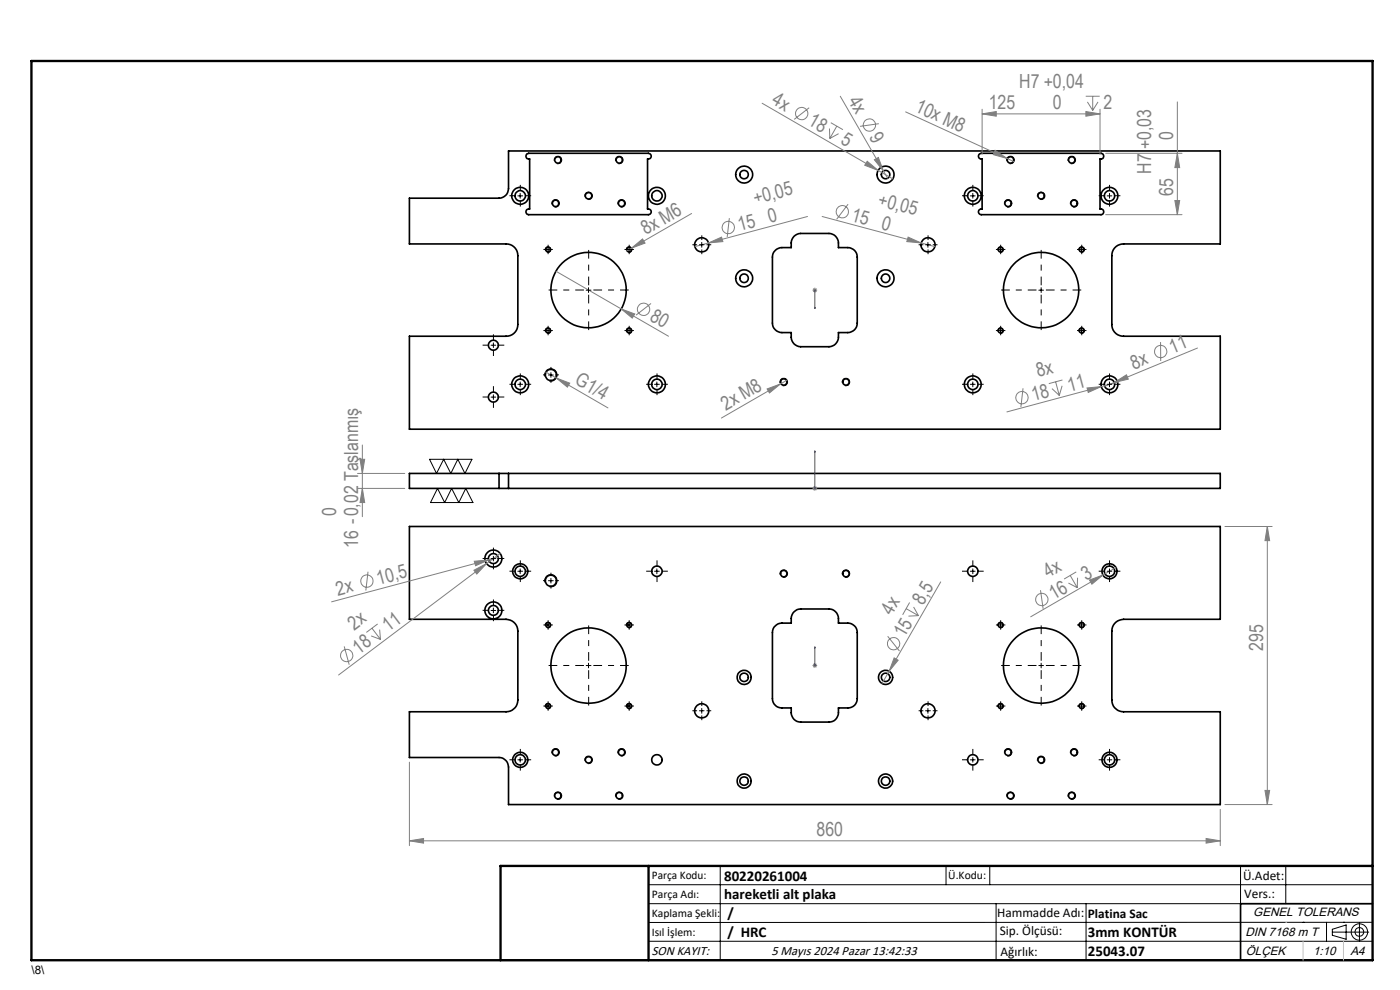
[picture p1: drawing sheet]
<svg xmlns="http://www.w3.org/2000/svg" width="297mm" height="210mm" viewBox="0 0 297 210" stroke-linecap="round" stroke-linejoin="round" font-family="sans-serif">
<g fill="none" stroke="#000" stroke-width=".35">
<path d="M111.8 32.7l.3-.2h25.4a.61 .61 0 0 1 .6 .7 .61 .61 0 0 1-.7 .5v10.6a.61 .61 0 0 1 .7 .5 .61 .61 0 0 1-.6 .7h-25.4a.61 .61 0 0 1-.5-.7 .61 .61 0 0 1 .8-.5v-10.6a.63 .63 0 0 1-.8-.3 .63 .63 0 0 1 .2-.7zM207.8 32.7l.4-.2h25.4a.61 .61 0 0 1 .5 .7 .61 .61 0 0 1-.7 .5v10.6a.61 .61 0 0 1 .7 .5 .61 .61 0 0 1-.5 .7h-25.4a.61 .61 0 0 1-.6-.7 .61 .61 0 0 1 .8-.5v-10.6a.61 .61 0 0 1-.8-.3 .61 .61 0 0 1 .2-.7zM86.9 42h19a2.05 2.05 0 0 0 2-2v-8h151v19.7h-20.5a2.45 2.45 0 0 0-2.5 2.5v14.6a2.45 2.45 0 0 0 2.5 2.5h20.5v19.7h-172v-19.7h20.5a2.45 2.45 0 0 0 2.5-2.5v-14.6a2.45 2.45 0 0 0-2.5-2.5h-20.5zM164.5 53.1l1-.5 2.4-.1a2.31 2.31 0 0 1 2-3h6a2.05 2.05 0 0 1 2 2v1h1.9a1.99 1.99 0 0 1 2.1 2v14a1.99 1.99 0 0 1-2.1 2h-1.9a2.31 2.31 0 0 1-2 3h-6a2.05 2.05 0 0 1-2-2v-1h-2a2.05 2.05 0 0 1-2-2v-14a1.78 1.78 0 0 1 .6-1.4zM86.9 111.7h172v19.7h-20.5a2.51 2.51 0 0 0-2.5 2.5v14.6a2.45 2.45 0 0 0 2.5 2.5h20.5v19.7h-151v-8a2.05 2.05 0 0 0-2-2h-19v-9.7h20.5a2.51 2.51 0 0 0 2.5-2.5v-14.6a2.5 2.5 0 0 0-2.5-2.5h-20.5zM105.9 100.4h2M105.9 103.6h2M105.9 100.4h-19v3.2h19M105.9 100.4v3.2M107.9 100.4h151v3.2h-151M107.9 100.4v3.2M164.2 133.1l.3-.3a1.78 1.78 0 0 1 1.4-.6h2a2.27 2.27 0 0 1 2-3h6a2.05 2.05 0 0 1 2 2v1h1.9a1.99 1.99 0 0 1 2.1 2v14a1.93 1.93 0 0 1-2.1 2h-1.9a2.27 2.27 0 0 1-2 3h-6a1.99 1.99 0 0 1-2-2v-1h-2a1.99 1.99 0 0 1-2-2v-14z"/>
<path d="M291.2 191.7h-28v12M106.2 203.7h185"/>
<circle cx="118.4" cy="33.9" r=".67"/>
<circle cx="131.4" cy="33.9" r=".67"/>
<circle cx="157.9" cy="37" r=".9"/>
<circle cx="157.9" cy="37" r="1.79"/>
<circle cx="187.9" cy="37.1" r="1.8"/>
<circle cx="187.9" cy="37" r=".89"/>
<circle cx="214.4" cy="33.9" r=".68"/>
<circle cx="227.4" cy="33.9" r=".67"/>
<circle cx="110.4" cy="41.5" r="1.81"/>
<circle cx="110.4" cy="41.5" r="1.1"/>
<circle cx="116.3" cy="52.9" r=".51"/>
<circle cx="117.9" cy="43.1" r=".68"/>
<circle cx="124.9" cy="41.5" r=".69"/>
<circle cx="131.9" cy="43.1" r=".68"/>
<circle cx="133.5" cy="52.9" r=".5"/>
<circle cx="139.4" cy="41.5" r="1.81"/>
<circle cx="139.4" cy="41.5" r="1.1"/>
<circle cx="148.9" cy="51.9" r="1.51"/>
<circle cx="157.9" cy="59" r=".91"/>
<circle cx="157.9" cy="59" r="1.79"/>
<circle cx="187.9" cy="59" r="1.8"/>
<circle cx="187.9" cy="59" r=".9"/>
<circle cx="196.9" cy="51.9" r="1.5"/>
<circle cx="206.3" cy="41.5" r="1.1"/>
<circle cx="206.4" cy="41.5" r="1.79"/>
<circle cx="212.3" cy="52.9" r=".5"/>
<circle cx="213.9" cy="43.1" r=".69"/>
<circle cx="220.9" cy="41.5" r=".68"/>
<circle cx="227.9" cy="43.1" r=".68"/>
<circle cx="229.5" cy="52.9" r=".5"/>
<circle cx="235.4" cy="41.5" r="1.79"/>
<circle cx="235.4" cy="41.5" r="1.09"/>
<circle cx="104.7" cy="73.2" r="1.06"/>
<circle cx="116.3" cy="70.1" r=".51"/>
<circle cx="116.9" cy="79.5" r="1.18"/>
<circle cx="124.9" cy="61.5" r="8"/>
<circle cx="133.5" cy="70.1" r=".5"/>
<circle cx="212.3" cy="70.1" r=".5"/>
<circle cx="220.9" cy="61.5" r="8"/>
<circle cx="229.5" cy="70.1" r=".5"/>
<circle cx="104.7" cy="84.2" r="1.06"/>
<circle cx="110.4" cy="81.5" r="1.81"/>
<circle cx="110.4" cy="81.5" r="1.1"/>
<circle cx="139.4" cy="81.5" r="1.81"/>
<circle cx="139.4" cy="81.5" r="1.1"/>
<circle cx="166.3" cy="81" r=".68"/>
<circle cx="179.5" cy="81" r=".68"/>
<circle cx="206.3" cy="81.5" r="1.1"/>
<circle cx="206.4" cy="81.5" r="1.79"/>
<circle cx="235.4" cy="81.5" r="1.79"/>
<circle cx="235.4" cy="81.5" r="1.09"/>
<circle cx="104.7" cy="118.5" r="1.06"/>
<circle cx="104.7" cy="118.5" r="1.8"/>
<circle cx="104.7" cy="129.5" r="1.8"/>
<circle cx="104.7" cy="129.5" r="1.05"/>
<circle cx="110.4" cy="121.2" r="1.6"/>
<circle cx="110.4" cy="121.2" r="1.1"/>
<circle cx="116.3" cy="132.6" r=".52"/>
<circle cx="116.9" cy="123.2" r="1.18"/>
<circle cx="133.5" cy="132.6" r=".51"/>
<circle cx="139.4" cy="121.2" r="1.1"/>
<circle cx="166.3" cy="121.7" r=".68"/>
<circle cx="179.5" cy="121.7" r=".68"/>
<circle cx="206.4" cy="121.2" r="1.1"/>
<circle cx="212.3" cy="132.6" r=".5"/>
<circle cx="229.5" cy="132.6" r=".51"/>
<circle cx="235.4" cy="121.2" r="1.6"/>
<circle cx="235.4" cy="121.2" r="1.1"/>
<circle cx="116.3" cy="149.8" r=".51"/>
<circle cx="117.9" cy="159.6" r=".68"/>
<circle cx="124.9" cy="141.2" r="8"/>
<circle cx="131.9" cy="159.6" r=".68"/>
<circle cx="133.5" cy="149.8" r=".5"/>
<circle cx="148.9" cy="150.8" r="1.51"/>
<circle cx="157.9" cy="143.7" r=".89"/>
<circle cx="157.9" cy="143.7" r="1.49"/>
<circle cx="187.9" cy="143.7" r="1.5"/>
<circle cx="187.9" cy="143.7" r=".89"/>
<circle cx="196.9" cy="150.8" r="1.5"/>
<circle cx="212.3" cy="149.8" r=".5"/>
<circle cx="213.9" cy="159.6" r=".69"/>
<circle cx="220.9" cy="141.2" r="8"/>
<circle cx="227.9" cy="159.6" r=".68"/>
<circle cx="229.5" cy="149.8" r=".5"/>
<circle cx="110.4" cy="161.2" r="1.6"/>
<circle cx="110.4" cy="161.2" r="1.1"/>
<circle cx="118.3" cy="168.8" r=".68"/>
<circle cx="124.9" cy="161.2" r=".68"/>
<circle cx="131.4" cy="168.8" r=".68"/>
<circle cx="139.4" cy="161.2" r="1.1"/>
<circle cx="157.9" cy="165.7" r="1.5"/>
<circle cx="157.9" cy="165.7" r=".89"/>
<circle cx="187.9" cy="165.7" r="1.51"/>
<circle cx="187.9" cy="165.7" r=".89"/>
<circle cx="206.3" cy="161.2" r="1.1"/>
<circle cx="214.4" cy="168.8" r=".69"/>
<circle cx="220.9" cy="161.2" r=".67"/>
<circle cx="227.4" cy="168.8" r=".68"/>
<circle cx="235.4" cy="161.2" r="1.6"/>
<circle cx="235.4" cy="161.2" r="1.1"/>
</g>
<g fill="none" stroke="#808080" stroke-width=".21">
<path d="M161.7 21.9l24.6 14.3M171.7 22.9l-3.2 2.4M176 27.3v2.1M176.2 26l2.6 1.5M177.5 26.8l-1.5 2.6M177.9 28.4l-1.9 1M178.3 20.4l9.1 15.9M184 34.2l2.3 2-2.9-1.1zM185.5 33.9l.8-.5 1.1 2.9zM186.3 36.2l3.1 1.8M186.4 26.2l-3.9 .6M187.4 36.3l.9 1.5"/>
<path d="M192.1 23.7l23 10.6M208.4 24.2l2.9-.5v1zM208.4 23.2v9.5M208.4 24.2h25M211.1 31.9l2.5 1.7-2.9-.8zM230.3 20.4h3M230.4 23.7l3 .5-3 .5zM230.7 21.6l1.1 1.8M231.8 20.4v3M232.9 21.6l-1.1 1.8M233.4 23.2v9.5M234.6 32.5h16.2"/>
<path d="M249.8 32.5l.5 3.1h-1.1zM249.8 21.6v23.9M117.9 57.5l13.9 8M134 52.6l2.3-1.9 .5 .9zM134 52.6l-1.1 .6M146.7 45.3l-12.7 7.3M150.3 51.5l2.8-1.2 .3 1zM154.7 46.3l-.4 4M171.3 45.9l-23.9 6.4M174.4 45.9l21 5.6M179.9 43.3l-2.4 3.2M192.7 50.3l2.7 1.2-3-.2z"/>
<path d="M195.4 51.5l2.9 .8M234.6 45.5h16.2M249.2 42.5h1.1l-.5 3zM115.7 78.9l2.3 1.3M131.8 65.5l2.9 1.1-.6 .9zM131.8 65.5l10 5.8M138.1 64.4l-3.2 2.4M172.4 61.6h1M172.5 61.2l.7 .7M172.9 61v1M173.2 61.2l-.7 .7M246.2 72.6v4"/>
<path d="M254 73.8l-17.6 7.3M76.4 97.4h1l-.5 3zM76.9 94.4v15.2M118 80.2l2.9 1.1-.5 .8zM118 80.2l11 6.3M162.7 82.5l2.9-1.1-2.4 2zM165.6 81.4l-12.6 7.3M167 80.6l-1.4 .8M217 82.4l-.4 4M223.2 82.4l1.5 1.5M223.9 81l.8 2.9M225.3 81.8l-.6 2.1"/>
<path d="M225.4 80.6l-2.9 .8M230.6 82.3l3-.3-2.7 1.2zM233.6 82l-20 5.4M236.4 81.1l2.6-1.6 .4 .9zM236.4 81.1l-2 .8M237.1 81.1l-3.5 .9M75.8 103.6h10.1M75.8 100.4h10.1M76.9 103.6l.5 3h-1zM100.6 119.1l3-.3-2.7 1.2zM103.2 119.5l-31.4 23.7M103.6 118.8l-33.3 8.9"/>
<path d="M105.7 118.2l-2.1 .6M106.1 117.4l-2.9 2.1M172.4 103.6h1M172.5 103.2l.7 .8M172.9 103.1v1M173.2 103.2l-.7 .8M259.9 111.7h10M268.9 111.7l.4 3h-.9zM268.9 111.7v59M73 137.1l1.1 3.9M78.1 121.3l-.5 4M78.7 134.9l2 .7"/>
<path d="M78.9 133.3l1.8 2.3M80.1 132.4l-2.4 1.8M80.5 133.6l.2 2M100.5 121l2.7-1.5-2.1 2.3zM188.3 135l2.5 3.1M189.7 139.6l.8 .4-1.9 2.4zM192.2 129.1l2.6 1.5M193 127.8l-1.5 2.6M193.8 128.8l1 1.8M194.8 130.6l-2.1 .1M199.6 123.4l-12.5 21.6M220.7 125.2l.6 3.9"/>
<path d="M226.7 123.7l1.8 1M227 122.1l1.5 2.6M228.3 121.3l-2.6 1.5M228.6 122.5l-.1 2.2M231.1 123l2.9-1-2.4 1.9zM234 122l-15.3 8.8M236.7 120.4l-2.7 1.6M172.4 141.2h1M172.5 140.8l.7 .7M172.9 140.7v1M173.2 140.8l-.7 .7M86.9 178.4l3-.5v.9z"/>
<path d="M86.9 161.7v17.7M86.9 178.4h172M255.9 177.9l3 .5-3 .4zM258.9 171.7v7.7M259.9 170.7h10M268.4 167.7h.9l-.4 3z"/>
<circle cx="170.1" cy="24.1" r="1.31"/>
<circle cx="184.4" cy="26.5" r="1.31"/>
<circle cx="154.5" cy="48.3" r="1.31"/>
<circle cx="178.7" cy="44.9" r="1.3"/>
<circle cx="136.5" cy="65.6" r="1.31"/>
<circle cx="246.2" cy="74.6" r="1.3"/>
<circle cx="216.8" cy="84.4" r="1.31"/>
<circle cx="73.5" cy="139.1" r="1.3"/>
<circle cx="77.8" cy="123.3" r="1.31"/>
<circle cx="189.6" cy="136.5" r="1.3"/>
<circle cx="221" cy="127.2" r="1.3"/>
</g>
<g fill="none" stroke="#000" stroke-width=".21">
<path d="M117.6 34.1a.8 .8 0 0 1 .7-1 .8 .8 0 0 1 .9 .9 .8 .8 0 0 1-1.1 .7M130.6 34.1a.79 .79 0 0 1 .7-.9 .79 .79 0 0 1 .9 .8 .79 .79 0 0 1-1 .7M213.6 34.1a.79 .79 0 0 1 .7-.9 .79 .79 0 0 1 .9 .8 .79 .79 0 0 1-1 .7M226.6 34.1a.8 .8 0 0 1 .7-1 .8 .8 0 0 1 .9 .9 .8 .8 0 0 1-1 .7M109.9 41.5h1M110.3 41v1M115.7 53.1a.6 .6 0 0 1 .5-.8 .6 .6 0 0 1 .7 .7 .6 .6 0 0 1-.8 .5M115.7 52.9h1.1M116.3 52.4v1M117.1 43.3a.8 .8 0 0 1 .7-1 .8 .8 0 0 1 .9 .9 .8 .8 0 0 1-1 .7M124.1 41.7a.79 .79 0 0 1 .7-1 .79 .79 0 0 1 .9 .9 .79 .79 0 0 1-1 .7M131.1 43.3a.8 .8 0 0 1 .7-1 .8 .8 0 0 1 .9 .9 .8 .8 0 0 1-1 .7"/>
<path d="M132.9 53.1a.59 .59 0 0 1 .5-.8 .59 .59 0 0 1 .6 .7 .59 .59 0 0 1-.7 .5M133 52.9h.9M133.5 52.4v1M148.4 51.9h1M148.9 51.4v1M196.4 51.9h1M196.8 51.4v1M205.8 41.5h1.1M206.4 41v1M211.7 53.1a.6 .6 0 0 1 .5-.8 .6 .6 0 0 1 .6 .6 .6 .6 0 0 1-.7 .6M211.8 52.9h1M212.3 52.4v1"/>
<path d="M213.1 43.3a.8 .8 0 0 1 .7-1 .8 .8 0 0 1 .9 .9 .8 .8 0 0 1-1.1 .7M220.1 41.7a.79 .79 0 0 1 .7-1 .79 .79 0 0 1 .9 .9 .79 .79 0 0 1-1 .7M227.1 43.3a.8 .8 0 0 1 .7-1 .8 .8 0 0 1 .9 .9 .8 .8 0 0 1-1.1 .7M228.9 53.1a.59 .59 0 0 1 .5-.8 .59 .59 0 0 1 .6 .7 .59 .59 0 0 1-.7 .5M229 52.9h1M229.4 52.4v1M234.9 41.5h1M235.4 41v1M104.2 73.2h1M104.7 72.7v1M115.6 79.9a1.32 1.32 0 0 1 1.2-1.7 1.32 1.32 0 0 1 1.4 1.5 1.32 1.32 0 0 1-1.7 1.1M115.7 70.3a.61 .61 0 0 1 .5-.8 .61 .61 0 0 1 .7 .7 .61 .61 0 0 1-.8 .5"/>
<path d="M115.7 70.1h1.1M116.3 69.6v1M116.3 79.5h1.1M116.9 79v1M124.4 61.6h1M124.8 61v1M132.9 70.3a.6 .6 0 0 1 .5-.8 .6 .6 0 0 1 .7 .7 .6 .6 0 0 1-.8 .5M133 70.1h.9M133.5 69.6v1M211.7 70.3a.61 .61 0 0 1 .5-.8 .61 .61 0 0 1 .7 .7 .61 .61 0 0 1-.8 .5M211.8 70.1h1M212.3 69.6v1"/>
<path d="M220.4 61.6h1M220.9 61v1M228.9 70.3a.6 .6 0 0 1 .5-.8 .6 .6 0 0 1 .7 .7 .6 .6 0 0 1-.8 .5M229 70.1h1M229.4 69.6v1M91.1 97.4h9l-1.5 3-1.5-3-1.5 3-1.5-3-1.5 3zM104.2 84.2h1M104.7 83.7v1M109.9 81.5h1M110.3 81v1M138.9 81.5h1M139.3 81v1"/>
<path d="M165.5 81.2a.8 .8 0 0 1 .7-1 .8 .8 0 0 1 .9 .9 .8 .8 0 0 1-1 .7M178.7 81.2a.8 .8 0 0 1 .7-1 .8 .8 0 0 1 .9 .9 .8 .8 0 0 1-1.1 .7M205.8 81.5h1.1M206.4 81v1M234.9 81.5h1M235.4 81v1M92.8 103.6l1.5 3 1.5-3 1.5 3 1.5-3 1.5 3h-9zM104.2 118.5h1M104.7 118v1M104.2 129.5h1M104.7 129v1M109.9 121.2h1"/>
<path d="M110.3 120.7v1M115.6 123.5a1.31 1.31 0 0 1 1.2-1.6 1.31 1.31 0 0 1 1.4 1.4 1.31 1.31 0 0 1-1.7 1.2M115.7 132.7a.61 .61 0 0 1 .5-.7 .61 .61 0 0 1 .7 .6 .61 .61 0 0 1-.8 .6M115.7 132.6h1.1M116.3 132.1v1M116.3 123.2h1.1M116.9 122.7v1M132.9 132.7a.6 .6 0 0 1 .5-.7 .6 .6 0 0 1 .7 .6 .6 .6 0 0 1-.8 .6M133 132.6h.9M133.5 132.1v1M138.9 121.2h1M139.3 120.7v1"/>
<path d="M165.5 121.9a.8 .8 0 0 1 .7-1 .8 .8 0 0 1 .9 .8 .8 .8 0 0 1-1 .7M178.7 121.9a.8 .8 0 0 1 .7-1 .8 .8 0 0 1 .9 .8 .8 .8 0 0 1-1.1 .7M205.8 121.2h1.1M206.4 120.7v1M211.7 132.7a.61 .61 0 0 1 .5-.7 .61 .61 0 0 1 .7 .6 .61 .61 0 0 1-.8 .6M211.8 132.6h1M212.3 132.1v1M228.9 132.7a.6 .6 0 0 1 .5-.7 .6 .6 0 0 1 .7 .6 .6 .6 0 0 1-.8 .6M229 132.6h1M229.4 132.1v1M234.9 121.2h1M235.4 120.7v1"/>
<path d="M115.7 149.9a.6 .6 0 0 1 .5-.7 .6 .6 0 0 1 .7 .6 .6 .6 0 0 1-.8 .5M115.7 149.8h1.1M116.3 149.3v1M117.1 159.8a.8 .8 0 0 1 .7-1 .8 .8 0 0 1 .9 .9 .8 .8 0 0 1-1 .7M124.4 141.2h1M124.8 140.7v1M131.1 159.8a.8 .8 0 0 1 .7-1 .8 .8 0 0 1 .9 .9 .8 .8 0 0 1-1 .7M132.9 149.9a.59 .59 0 0 1 .5-.7 .59 .59 0 0 1 .6 .6 .59 .59 0 0 1-.7 .5M133 149.8h.9M133.5 149.3v1M148.4 150.8h1M148.9 150.3v1"/>
<path d="M196.4 150.8h1M196.8 150.3v1M211.7 149.9a.6 .6 0 0 1 .5-.7 .6 .6 0 0 1 .6 .6 .6 .6 0 0 1-.7 .5M211.8 149.8h1M212.3 149.3v1M213.1 159.8a.8 .8 0 0 1 .7-1 .8 .8 0 0 1 .9 .9 .8 .8 0 0 1-1.1 .7M220.4 141.2h1M220.9 140.7v1M227.1 159.8a.8 .8 0 0 1 .7-1 .8 .8 0 0 1 .9 .9 .8 .8 0 0 1-1.1 .7M228.9 149.9a.59 .59 0 0 1 .5-.7 .59 .59 0 0 1 .6 .6 .59 .59 0 0 1-.7 .5M229 149.8h1M229.4 149.3v1"/>
<path d="M109.9 161.2h1M110.3 160.7v1M117.6 169a.81 .81 0 0 1 .7-1 .81 .81 0 0 1 .9 .9 .81 .81 0 0 1-1.1 .7M124.1 161.4a.79 .79 0 0 1 .7-1 .79 .79 0 0 1 .9 .9 .79 .79 0 0 1-1 .7M130.6 169a.8 .8 0 0 1 .7-1 .8 .8 0 0 1 .9 .9 .8 .8 0 0 1-1 .7M205.8 161.2h1.1M206.4 160.7v1M213.6 169a.8 .8 0 0 1 .7-1 .8 .8 0 0 1 .9 .9 .8 .8 0 0 1-1 .7M220.1 161.4a.79 .79 0 0 1 .7-1 .79 .79 0 0 1 .9 .9 .79 .79 0 0 1-1 .7M226.6 169a.81 .81 0 0 1 .7-1 .81 .81 0 0 1 .9 .9 .81 .81 0 0 1-1 .7M234.9 161.2h1M235.4 160.7v1"/>
<path d="M137.6 187.7h153.6M137.6 191.7h153.6M137.6 199.7h153.6M152.8 183.7v20M200.7 183.7v4M210 183.7v4M211.3 191.7v12M230.4 191.7v12M263.2 183.7v20M272.8 183.7v8M276.4 195.6h.1M281.4 195.6v4.1"/>
<path d="M282.6 197.7h7.8M282.6 197.1l3-.9v3l-3-.8zM285 195.6h.1M288.4 195.8v3.8M291.2 195.6l-153.6 .1"/>
<circle cx="288.4" cy="197.7" r="1.74"/>
<circle cx="288.4" cy="197.7" r=".93"/>
</g>
<path d="M172.9 65.5v-.4v.4M172.9 61.4v.2zM172.9 61.6h.1M172.9 61.6v3.9M172.9 95.6v.4v-.4M172.9 95.6v8M172.9 103.5v.2zM172.9 103.6h.1M172.9 137.2v.4v-.4M172.9 137.2v4M172.9 141.1v.2zM172.9 141.2h.1" fill="none" stroke="#00f" stroke-width=".21"/>
<g fill="none" stroke="#000" stroke-width=".21" stroke-dasharray="15.2 1.3 1.3 1.3" stroke-linecap="butt">
<path d="M109.4 41.5h-1.3M110.4 40.5v-1.3M110.4 42.5v1.3M111.4 41.5h1.3M115.8 52.9h-.5M116.3 52.4v-.5M116.3 53.4v.5M116.8 52.9h.5M133 52.9h-.5M133.5 52.4v-.5M133.5 53.4v.5M134 52.9h.5"/>
<path d="M147.9 51.9h-1M148.9 50.9v-1M148.9 52.9v1M149.9 51.9h1M195.9 51.9h-1M196.9 50.9v-1M196.9 52.9v1M197.9 51.9h1M205.4 41.5h-1.3M206.4 40.5v-1.3M206.4 42.5v1.3M207.4 41.5h1.3"/>
<path d="M211.8 52.9h-.5M212.3 52.4v-.5M212.3 53.4v.5M212.8 52.9h.5M229 52.9h-.5M229.5 52.4v-.5M229.5 53.4v.5M230 52.9h.5M234.4 41.5h-1.3M235.4 40.5v-1.3M235.4 42.5v1.3M236.4 41.5h1.3"/>
<path d="M103.7 73.2h-1.3M104.7 72.2v-1.3M104.7 74.2v1.3M105.7 73.2h1.3M115.8 70.1h-.5M115.9 79.5h-.7M116.3 69.6v-.5M116.3 70.6v.5M116.8 70.1h.5M116.9 78.5v-.7M117.9 79.5h.7M133 70.1h-.5"/>
<path d="M133.5 69.6v-.5M133.5 70.6v.5M134 70.1h.5M211.8 70.1h-.5M212.3 69.6v-.5M212.3 70.6v.5M212.8 70.1h.5M229 70.1h-.5M229.5 69.6v-.5M229.5 70.6v.5M230 70.1h.5M103.7 84.2h-1.3"/>
<path d="M104.7 83.2v-1.3M104.7 85.2v1.3M105.7 84.2h1.3M109.4 81.5h-1.3M110.4 80.5v-1.3M110.4 82.5v1.3M111.4 81.5h1.3M116.9 80.5v.7M138.4 81.5h-1.3M139.4 80.5v-1.3M139.4 82.5v1.3M140.4 81.5h1.3"/>
<path d="M205.4 81.5h-1.3M206.4 80.5v-1.3M206.4 82.5v1.3M207.4 81.5h1.3M234.4 81.5h-1.3M235.4 80.5v-1.3M235.4 82.5v1.3M236.4 81.5h1.3M103.7 118.5h-1.3M104.7 117.5v-1.3M104.7 119.5v1.3M105.7 118.5h1.3"/>
<path d="M103.7 129.5h-1.3M104.7 128.5v-1.3M104.7 130.5v1.3M105.7 129.5h1.3M109.4 121.2h-1.3M110.4 120.2v-1.3M110.4 122.2v1.3M111.4 121.2h1.3M115.8 132.6h-.5M115.9 123.2h-.7M116.3 132.1v-.5M116.3 133.1v.5"/>
<path d="M116.8 132.6h.5M116.9 122.2v-.7M116.9 124.2v.6M117.9 123.2h.7M133 132.6h-.5M133.5 132.1v-.5M133.5 133.1v.5M134 132.6h.5M138.4 121.2h-1.3M139.4 120.2v-1.3M139.4 122.2v1.3M140.4 121.2h1.3"/>
<path d="M205.4 121.2h-1.3M206.4 120.2v-1.3M206.4 122.2v1.3M207.4 121.2h1.3M211.8 132.6h-.5M212.3 132.1v-.5M212.3 133.1v.5M212.8 132.6h.5M229 132.6h-.5M229.5 132.1v-.5M229.5 133.1v.5M230 132.6h.5"/>
<path d="M234.4 121.2h-1.3M235.4 120.2v-1.3M235.4 122.2v1.3M236.4 121.2h1.3M115.8 149.8h-.5M116.3 149.3v-.5M116.3 150.3v.5M116.8 149.8h.5M133 149.8h-.5M133.5 149.3v-.5M133.5 150.3v.5M134 149.8h.5"/>
<path d="M147.9 150.8h-1M148.9 149.8v-1M148.9 151.8v1M149.9 150.8h1M195.9 150.8h-1M196.9 149.8v-1M196.9 151.8v1M197.9 150.8h1M211.8 149.8h-.5M212.3 149.3v-.5M212.3 150.3v.5M212.8 149.8h.5"/>
<path d="M229 149.8h-.5M229.5 149.3v-.5M229.5 150.3v.5M230 149.8h.5M109.4 161.2h-1.3M110.4 160.2v-1.3M110.4 162.2v1.3M111.4 161.2h1.3M205.4 161.2h-1.3M206.4 160.2v-1.3M206.4 162.2v1.3M207.4 161.2h1.3"/>
<path d="M234.4 161.2h-1.3M235.4 160.2v-1.3M235.4 162.2v1.3M236.4 161.2h1.3"/>
</g>
<g fill="none" stroke="#000" stroke-width=".21" stroke-dasharray="15.2 1.3 1.3 1.3" stroke-dashoffset="13.4" stroke-linecap="butt">
<path d="M123.9 61.5h-7.5M124.9 60.5v-7.5M124.9 62.5v7.5M125.9 61.5h7.5M219.9 61.5h-7.5M220.9 60.5v-7.5M220.9 62.5v7.5M221.9 61.5h7.5M123.9 141.2h-7.5M124.9 140.2v-7.5M124.9 142.2v7.5M125.9 141.2h7.5"/>
<path d="M219.9 141.2h-7.5M220.9 140.2v-7.5M220.9 142.2v7.5M221.9 141.2h7.5"/>
</g>
<path d="M6.7 12.9h284.5v190.8h-284.5zM137.6 183.7v20M291.2 183.7h-185v20" fill="none" stroke="#000" stroke-width=".5"/>
<path d="M272.8 195.6h.1M276.4 199.7v4M285 199.7v4" fill="none" stroke="#c0c0c0" stroke-width=".21"/>
<g fill="#00f">
<path d="M172.9 103.5v.2zM172.9 95.6v.4z"/>
<path d="M172.9 65.1v.4zM172.9 61.4v.2z"/>
<path d="M172.9 137.2v.4zM172.9 141.1v.2z"/>
</g>
<g fill="#808080">
<path d="M185.5 33.9l.8-.5 1.1 2.9z"/>
<path d="M184 34.2l2.3 2-2.9-1.1z"/>
<path d="M211.1 31.9l2.5 1.7-2.9-.8z"/>
<path d="M192.7 50.3l2.7 1.2-3-.2z"/>
<path d="M150.3 51.5l2.8-1.2 .3 1z"/>
<path d="M230.6 82.3l3-.3-2.7 1.2z"/>
<path d="M100.6 119.1l3-.3-2.7 1.2z"/>
<path d="M236.4 81.1l2.6-1.6 .4 .9z"/>
<path d="M162.7 82.5l2.9-1.1-2.4 2z"/>
<path d="M134 52.6l2.3-1.9 .5 .9z"/>
<path d="M231.1 123l2.9-1-2.4 1.9z"/>
<path d="M100.5 121l2.7-1.5-2.1 2.3z"/>
<path d="M189.7 139.6l.8 .4-1.9 2.4z"/>
<path d="M208.4 24.2l2.9-.5v1zM230.4 23.7l3 .5-3 .5z"/>
<path d="M86.9 178.4l3-.5v.9zM255.9 177.9l3 .5-3 .4z"/>
<path d="M76.9 103.6l.5 3h-1zM76.4 97.4h1l-.5 3z"/>
<path d="M249.8 32.5l.5 3.1h-1.1zM249.2 42.5h1.1l-.5 3zM268.9 111.7l.4 3h-.9zM268.4 167.7h.9l-.4 3z"/>
<path d="M131.8 65.5l2.3 2 .6-.9zM118 80.2l2.4 1.9 .5-.8z"/>
</g>
<g font-size="4.1" fill="#808080">
<text x="163.5" y="21.9" transform="rotate(30 163.5 21.9)">4x</text>
<text x="179.8" y="21.3" transform="rotate(60 179.8 21.3)">4x</text>
<text x="193.9" y="23.6" transform="rotate(25 193.9 23.6)">10x M8</text>
<text x="209.7" y="23.2">125</text>
<text x="216.2" y="18.6">H7 +0,04</text>
<text x="223.4" y="23.2">0</text>
<text x="234.1" y="23.2">2</text>
<text x="171.2" y="26.4" transform="rotate(30 171.2 26.4)">18</text>
<text x="184.3" y="29.1" transform="rotate(60 184.3 29.1)">9</text>
<text x="248.8" y="29.7" transform="rotate(-90 248.8 29.7)">0</text>
<text x="178.1" y="30.3" transform="rotate(30 178.1 30.3)">5</text>
<text x="244.2" y="31.7" transform="rotate(-90 244.2 31.7)">+0,03</text>
<text x="244.2" y="36.9" transform="rotate(-90 244.2 36.9)">H7</text>
<text x="248.8" y="41.5" transform="rotate(-90 248.8 41.5)">65</text>
<text x="160.2" y="43.4" transform="rotate(-15 160.2 43.4)">+0,05</text>
<text x="180.4" y="46.8" transform="rotate(15 180.4 46.8)">15 0</text>
<text x="186.1" y="43.5" transform="rotate(15 186.1 43.5)">+0,05</text>
<text x="137" y="49.9" transform="rotate(-30 137 49.9)">8x M6</text>
<text x="156.9" y="49.1" transform="rotate(-15 156.9 49.1)">15 0</text>
<text x="137.7" y="67.9" transform="rotate(30 137.7 67.9)">80</text>
<text x="248.8" y="75" transform="rotate(-22 248.8 75)">11</text>
<text x="121.7" y="81.3" transform="rotate(30 121.7 81.3)">G1/4</text>
<text x="220.2" y="80.1" transform="rotate(-15 220.2 80.1)">8x</text>
<text x="226.9" y="83.1" transform="rotate(-15 226.9 83.1)">11</text>
<text x="240.5" y="78.4" transform="rotate(-22 240.5 78.4)">8x</text>
<text x="154" y="87.1" transform="rotate(-30 154 87.1)">2x M8</text>
<text x="219.2" y="85.1" transform="rotate(-15 219.2 85.1)">18</text>
<text x="76" y="102.1" transform="rotate(-90 76 102.1)">Taşlanmış</text>
<text x="71.3" y="109.6" transform="rotate(-90 71.3 109.6)">0</text>
<text x="76" y="116.1" transform="rotate(-90 76 116.1)">16 -0,02</text>
<text x="80.3" y="124.1" transform="rotate(-15 80.3 124.1)">10,5</text>
<text x="222.4" y="122.6" transform="rotate(-30 222.4 122.6)">4x</text>
<text x="230.4" y="123.3" transform="rotate(-30 230.4 123.3)">3</text>
<text x="71.7" y="126.4" transform="rotate(-15 71.7 126.4)">2x</text>
<text x="189.2" y="130.7" transform="rotate(-60 189.2 130.7)">4x</text>
<text x="195.8" y="128.5" transform="rotate(-60 195.8 128.5)">8,5</text>
<text x="223.6" y="127.3" transform="rotate(-30 223.6 127.3)">16</text>
<text x="75.1" y="133.8" transform="rotate(-37 75.1 133.8)">2x</text>
<text x="82.5" y="134.1" transform="rotate(-37 82.5 134.1)">11</text>
<text x="191.9" y="135.4" transform="rotate(-60 191.9 135.4)">15</text>
<text x="76.1" y="138.9" transform="rotate(-37 76.1 138.9)">18</text>
<text x="268" y="138.1" transform="rotate(-90 268 138.1)">295</text>
<text x="173.2" y="177.4">860</text>
</g>
<g font-size="3.2">
<text x="153.6" y="190.8">hareketli alt plaka</text>
<text x="153.6" y="186.8">80220261004</text>
<text x="154.3" y="194.8">/</text>
<text x="154.3" y="198.8">/ HRC</text>
<text x="230.8" y="198.7">3mm KONTÜR</text>
<text x="230.8" y="202.8">25043.07</text>
</g>
<g font-size="2.8">
<text x="263.7" y="186.7">Ü.Adet:</text>
<text x="263.9" y="190.5">Vers.:</text>
<text x="211.5" y="194.5">Hammadde Adı:</text>
<text x="230.8" y="194.7">Platina Sac</text>
<text x="138.3" y="202.6">SON KAYIT:</text>
<text x="163.6" y="202.6">5 Mayıs 2024 Pazar 13:42:33</text>
<text x="212.1" y="198.4">Sip. Ölçüsü:</text>
<text x="212.2" y="202.7">Ağırlık:</text>
</g>
<g font-size="2.6">
<text x="265.9" y="194.4">GENEL TOLERANS</text>
<text x="264.2" y="198.5">DIN 7168 m T</text>
<text x="264.3" y="202.6">ÖLÇEK</text>
<text x="278.5" y="202.6">1:10</text>
<text x="286.5" y="202.6">A4</text>
</g>
<g font-size="2.5">
<text x="138.3" y="186.4">Parça Kodu:</text>
<text x="138.3" y="190.5">Parça Adı:</text>
<text x="201.2" y="186.5">Ü.Kodu:</text>
<text x="138.3" y="194.5">Kaplama Şekli:</text>
<text x="138.3" y="198.6">Isıl İşlem:</text>
<text x="6.7" y="206.7">\8\</text>
</g>
</svg>
